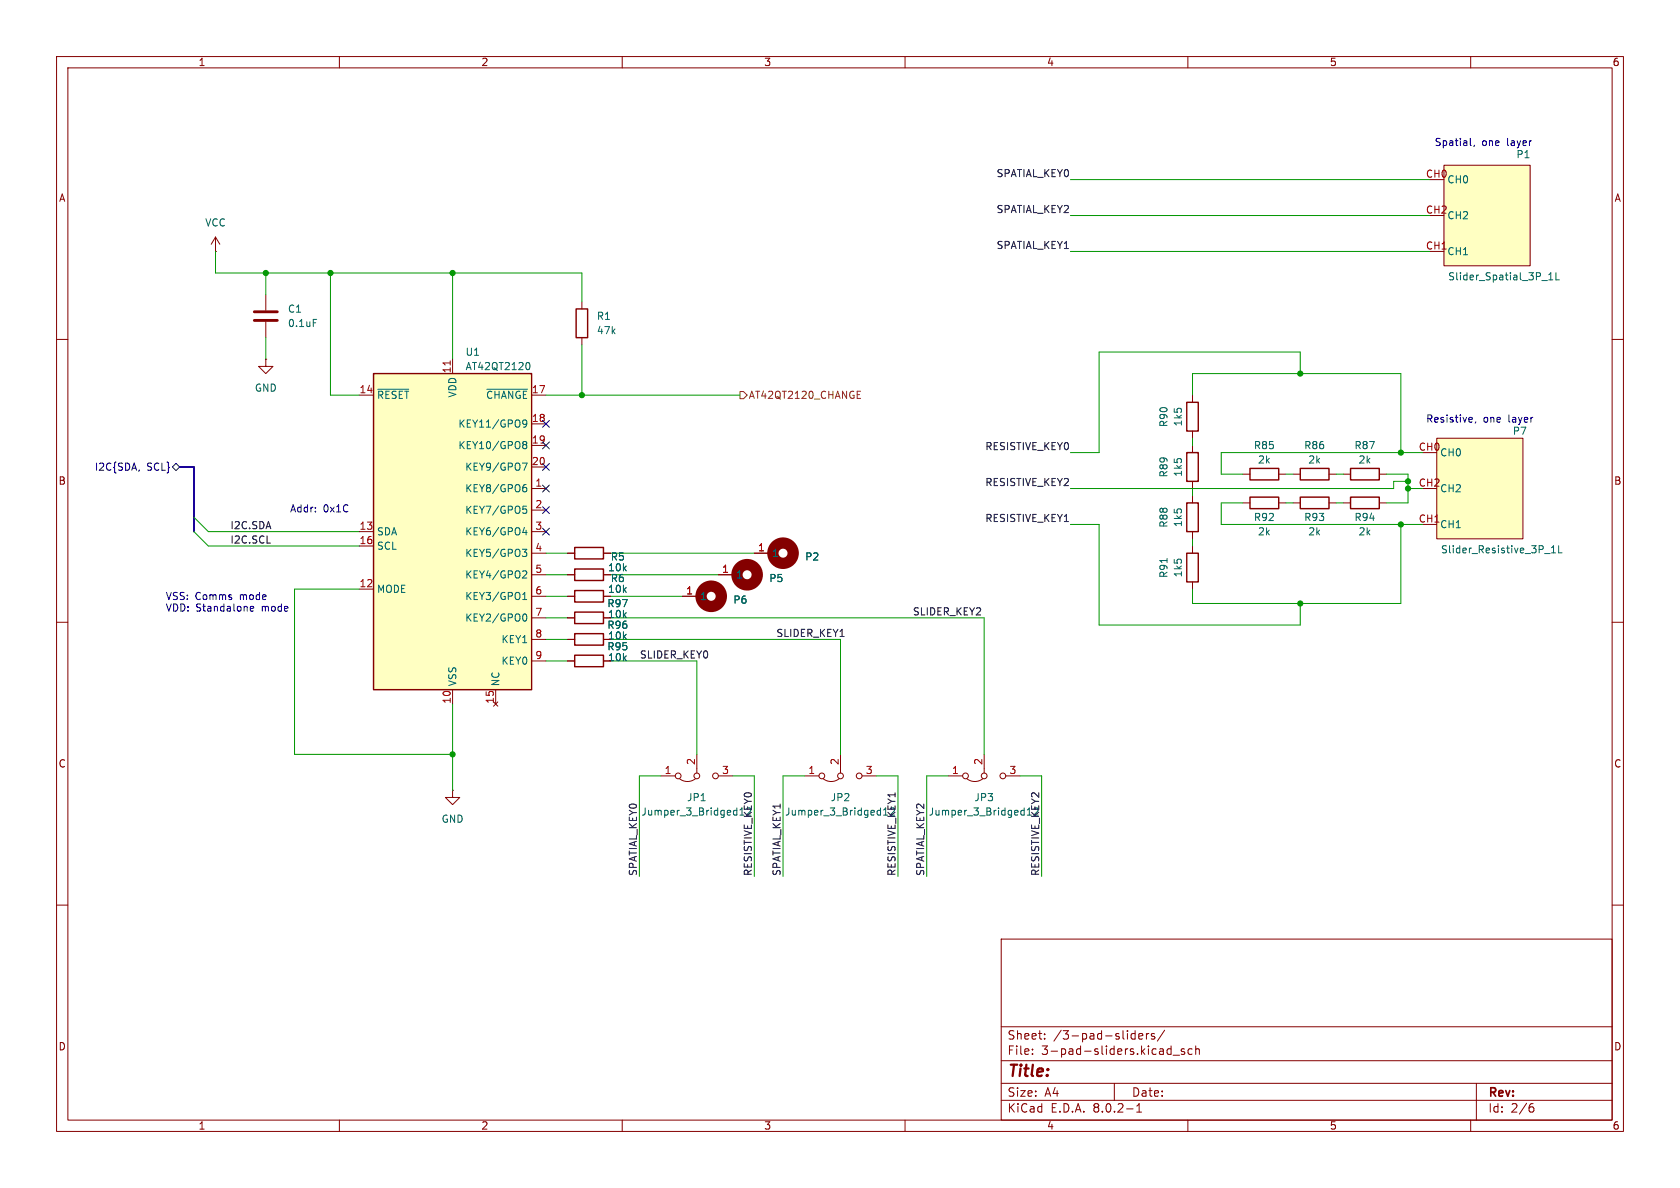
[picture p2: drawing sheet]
<svg xmlns="http://www.w3.org/2000/svg" width="297mm" height="210mm" viewBox="0 0 297 210" stroke-linecap="round" stroke-linejoin="round" font-family="sans-serif">
<g fill="none" stroke="#840000" stroke-width=".18">
<path d="M10 10h277v190h-277zM12 12h273v186h-273zM60 10v2M110 10v2M160 10v2M210 10v2M260 10v2M10 60h2M38.1 44.5h.1M38.1 41.9l-.8 1.3M38.1 41.9v2.6M38.1 41.9l.8 1.3"/>
<path d="M285 60h2M133.3 97.8h2.6M210.8 87.6v1.3M210.8 94v1.3M10 110h2M285 110h2M10 160h2M285 160h2M177 166h108v32h-108zM60 198v2M110 198v2M160 198v2"/>
<path d="M177 194.5h108M177 191.5h108M177 187.5h108M177 181.5h108M182.5 186.3v.1M182.5 185.5v.1M184.7 183.6v.1M184.7 182.8v.1M197 191.5v3M199.2 196h1.1M200.1 183.6h.6M200.1 182.8h.6"/>
<path d="M200.7 182.2v1.5M201 196.6h.8M201 195.5l.4-.4v1.5M201.3 183.2l.7-.1v-.3l-.5-.1-.2 .2 .1 .7h.6M202.7 182.7v1M203.1 182.7l-.3 .1-.1 .2M204.1 182.8l-.4-.1-.2 .2 .1 .2 .5 .2v.3h-.6M205.9 182.1l-1.3 2M206.6 185.4l.4 .1M207 184.9v1.5M207 186.3l-.4 .1M207.4 186.5h1.1"/>
<path d="M209.4 185.5l-.4-.1-.2 .2 .1 .2 .5 .2v.3h-.6M210 198v2M210.7 185.5l-.4-.1-.3 .3v.4l.2 .2h.5M211.4 185.5l.2-.1 .4 .1v.9M211.4 184.9v1.5M260 198v2M261 191.5v6.5M270.6 195.7h.3l.3 .3-.1 .5-.5 .1M271 195.1l-.4 .1"/>
</g>
<circle cx="138.4" cy="97.8" r="1.8" fill="none" stroke="#840000" stroke-width="2"/>
<path d="M209.8 88.9h2v5.1h-2z" fill="none" stroke="#840000" stroke-width=".25"/>
<path d="M254 77.5h15.2v17.8h-15.2z" fill="#ffffc2"/>
<g fill="none" stroke="#840000" stroke-width=".18">
<path d="M102.9 53.3v1.3M102.9 59.7v1.3M47 63.5v1.3h1.3l-1.3 1.2-1.3-1.2h1.3M47 63.5h.1M210.8 69.9v1.2M210.8 76.2v1.3M210.8 78.7v1.3M254 77.5h15.2v17.8h-15.2zM210.8 85.1v1.3M210.8 96.5v1.3M219.7 83.8h1.3M219.7 88.9h1.3"/>
<path d="M226.1 83.8h1.2M226.1 88.9h1.2M228.6 83.8h1.3M228.6 88.9h1.3M234.9 83.8h1.3M234.9 88.9h1.3M237.5 83.8h1.3M237.5 88.9h1.3M243.8 83.8h1.3M243.8 88.9h1.3M100.3 105.4h1.3M100.3 116.8h1.3"/>
<path d="M106.7 105.4h1.2M106.7 116.8h1.2M210.8 102.9v1.2M80 139.7v1.3h1.3l-1.3 1.2-1.3-1.2h1.3M80 139.7h.1M116.8 137.2h2.6M120.1 137.7a2.26 2.26 0 0 0 2.8 0M123.2 133.4v3.3M127 137.2h2.5M167.6 137.2h2.6M170.9 137.7a2.26 2.26 0 0 0 2.8 0M174 133.4v3.3"/>
<path d="M177.8 137.2h2.5"/>
<circle cx="119.9" cy="137.2" r=".51"/>
<circle cx="123.2" cy="137.2" r=".51"/>
<circle cx="126.5" cy="137.2" r=".51"/>
<circle cx="170.7" cy="137.2" r=".51"/>
<circle cx="174" cy="137.2" r=".51"/>
<circle cx="177.3" cy="137.2" r=".51"/>
</g>
<path d="M206.3 98.7v.8M273.1 97.9h.9M274.3 97.7h.7M274.3 96.8l.3-.3v1.2M275.5 96.5v1.2h.7M130.8 144.1h.7M131.2 142.8l-.4 .4M181.6 144.1h.7M182 142.8l-.4 .4" fill="none" stroke="#006464" stroke-width=".18"/>
<path d="M101.9 54.6h2v5.1h-2zM209.8 71.1h2v5.1h-2zM209.8 80h2v5.1h-2zM209.8 97.8h2v5.1h-2zM221 82.8h5.1v2h-5.1zM221 87.9h5.1v2h-5.1zM229.9 82.8h5v2h-5zM229.9 87.9h5v2h-5zM238.8 82.8h5v2h-5zM238.8 87.9h5v2h-5zM101.6 104.4h5.1v2h-5.1zM101.6 115.8h5.1v2.1h-5.1z" fill="none" stroke="#840000" stroke-width=".25"/>
<path d="M66 66h28v55.9h-28z" fill="#ffffc2"/>
<path d="M66 66h28v55.9h-28zM101.6 96.8h5.1v2h-5.1zM101.6 112h5.1v2h-5.1z" fill="none" stroke="#840000" stroke-width=".25"/>
<g fill="none" stroke="#840000" stroke-width=".18">
<path d="M63.5 69.9h2.5M80 63.5v2.5M94 69.9h2.5M94 74.9h2.5M94 78.7h2.5M63.5 94h2.5M63.5 96.5h2.5M94 86.4h2.5M94 94h2.5M94 90.2h2.5M94 82.6h2.5M94 97.8h2.5"/>
<path d="M100.3 97.8h1.3M106.7 97.8h1.2M63.5 104.1h2.5M94 101.6h2.5M94 105.4h2.5M94 109.2h2.5M94 113h2.5M94 116.8h2.5M100.3 113h1.3M106.7 113h1.2M80 121.9v2.6M87.6 121.9v2.6"/>
</g>
<g fill="none" stroke="#006464" stroke-width=".18">
<path d="M66.8 68.8h5.5M86.1 68.8h7.1M92.6 78.6l-.2-.2 .2-.4h.3l.2 .3-.2 .3M92.6 78.6l-.2 .2 .1 .4 .1 .1h.4l.1-.2v-.3l-.2-.2M92.6 78.6h.3M93.1 74.8l-.2 .2h-.4l-.1-.2 .1-.5 .4-.1 .2 .2a.84 .84 0 0 1-.3 1.1h-.3M93.4 64.1a.79 .79 0 0 1 0 1.2M92.3 97.1h.8l-.4 .5 .4 .1v.4l-.2 .3h-.4M92.3 81.9h.9l-.6 1.2M92.5 89.5h.6M92.5 86.2h.4l.2 .2-.1 .5h-.5M92.6 90h.3l.2 .2-.1 .5h-.4"/>
<path d="M92.7 93.2l-.3 .9h.8M93 85.7l-.4 .1M93 93.7v.9M92.4 106h.7M92.4 105.1l.4-.4v1.3M92.6 100.9l.4 .1 .1 .3-.8 .9h.8M92.6 108.6l.1-.1a.68 .68 0 0 1 .4 .7 .68 .68 0 0 1-.4 .6l-.1-.1"/>
</g>
<path d="M79.6 63.8v.7" fill="none" stroke="#a90000" stroke-width=".18"/>
<path d="M255.3 29.2h15.2v17.8h-15.2z" fill="#ffffc2"/>
<g fill="none" stroke="#840000" stroke-width=".18">
<path d="M255.3 29.2h15.2v17.8h-15.2zM47 52.1v2.8M47 56.9v2.8M100.3 97.8h1.3M106.7 97.8h1.2M133.3 97.8h2.6M100.3 101.6h1.3M100.3 109.2h1.3M100.3 105.4h1.3M100.3 116.8h1.3M100.3 113h1.3M106.7 101.6h1.2"/>
<path d="M106.7 109.2h1.2M106.7 105.4h1.2M106.7 116.8h1.2M106.7 113h1.2M120.6 105.4h2.6M127 101.6h2.5M142.2 137.2h2.6M145.5 137.7a2.26 2.26 0 0 0 2.8 0M148.6 133.4v3.3M152.4 137.2h2.5"/>
<circle cx="145.3" cy="137.2" r=".51"/>
<circle cx="148.6" cy="137.2" r=".51"/>
<circle cx="151.9" cy="137.2" r=".51"/>
</g>
<path d="M55.4 56.5h.6M272.6 49.6h1M273.8 49.5h.7M273.8 48.6l.4-.4v1.3M275.1 48.2v1.3h.6M156.2 144.1h.7M156.6 142.8l-.4 .4" fill="none" stroke="#006464" stroke-width=".18"/>
<path d="M101.6 100.6h5.1v2h-5.1zM101.6 108.2h5.1v2h-5.1z" fill="none" stroke="#840000" stroke-width=".25"/>
<path d="M45 56.6h4M45 55.1h4" fill="none" stroke="#840000" stroke-width=".51"/>
<g fill="none" stroke="#840000" stroke-width="2">
<circle cx="125.7" cy="105.4" r="1.8"/>
<circle cx="132.1" cy="101.6" r="1.8"/>
</g>
<g fill="none" stroke="#000084" stroke-width=".18">
<path d="M95.9 74.3l1.2 1.2M95.9 78.1l1.2 1.2M97.1 74.3l-1.2 1.2M97.1 78.1l-1.2 1.2M24.6 83.1v.2M30.5 82.6l.6-.7 .6 .7-.6 .6zM95.9 93.4l1.2 1.2M95.9 89.6l1.2 1.2M95.9 81.9l1.2 1.3M95.9 85.8l1.2 1.2M97.1 93.4l-1.2 1.2M97.1 89.6l-1.2 1.2"/>
<path d="M97.1 81.9l-1.2 1.3M97.1 85.8l-1.2 1.2"/>
</g>
<path d="M130.8 69.2h.6l.7 .7-.7 .6h-.6zM151.5 69.8h.5M151.5 70.4h.6M151.5 69.2h.6" fill="none" stroke="#725600" stroke-width=".18"/>
<path d="M259.9 24.5v1l.2 .2M260.7 25.7l-.2 .2M260.1 73.8l.2 .3-.6 .1M260.2 74.6h-.1M260.9 74.6l-.1 .2M44.2 107.6l.7-.1-.1-.3h-.4l-.2 .2 .1 .6h.5" fill="none" stroke="#0000c2" stroke-width=".18"/>
<path d="M31.7 82.6h2.6v11.4" fill="none" stroke="#000084" stroke-width=".3"/>
<g fill="none" stroke="#009600" stroke-width=".18">
<path d="M189.2 38.1h63.5M189.2 31.8h63.5M38.1 44.5v3.8h64.8v5M47 48.3v3.8M47 59.7v3.8M58.4 48.3v21.6h5.1M80 48.3v15.2M189.2 44.5h63.5M96.5 69.9h34.3M102.9 61v8.9M210.8 69.9v-3.9h36.8v14M210.8 77.5v1.2"/>
<path d="M229.9 66v-3.8h-35.6v17.8h-5.1M34.3 91.4l2.5 2.6h26.7M34.3 94l2.5 2.5h26.7M96.5 97.8h3.8M107.9 97.8h25.4M189.2 92.7h5.1v17.8h35.6v-3.8M210.8 86.4v1.2M210.8 95.3v1.2M219.7 88.9h-3.8v3.8h35.6M227.3 83.8h1.3M227.3 88.9h1.3M236.2 83.8h1.3"/>
<path d="M236.2 88.9h1.3M245.1 83.8h3.8v5.1h-3.8M247.6 92.7v14h-36.8v-2.6M248.9 85.1h-2.5v1.3h-57.2M248.9 86.4h2.6M251.5 80h-35.6v3.8h3.8M63.5 104.1h-11.4v29.3h27.9M96.5 109.2h3.8M96.5 101.6h3.8M96.5 105.4h3.8M96.5 113h3.8M96.5 116.8h3.8"/>
<path d="M107.9 109.2h66.1v24.2M107.9 101.6h19.1M107.9 105.4h12.7M107.9 113h40.7v20.4M107.9 116.8h15.3v16.6M80 124.5v15.2M116.8 137.2h-3.8v17.7M129.5 137.2h3.8v17.7M142.2 137.2h-3.8v17.7M154.9 137.2h3.8v17.7M167.6 137.2h-3.8v17.7M180.3 137.2h3.8v17.7"/>
</g>
<g fill="#009600" stroke="#009600" stroke-width=".18">
<circle cx="247.6" cy="92.7" r=".46"/>
<circle cx="229.9" cy="66" r=".46"/>
<circle cx="247.6" cy="80" r=".46"/>
<circle cx="248.9" cy="85.1" r=".46"/>
<circle cx="248.9" cy="86.4" r=".46"/>
<circle cx="229.9" cy="106.7" r=".46"/>
<circle cx="58.4" cy="48.3" r=".46"/>
<circle cx="80" cy="48.3" r=".46"/>
<circle cx="47" cy="48.3" r=".46"/>
<circle cx="102.9" cy="69.9" r=".46"/>
<circle cx="80" cy="133.4" r=".46"/>
</g>
<text font-size="2.8" fill="#840000" x="178" y="190.9">Title:</text>
<g font-size="2.1" fill="#840000">
<text x="178" y="184">Sheet:</text>
<text x="186.2" y="184">/3-pad-sliders/</text>
<text x="178" y="186.7">File:</text>
<text x="184.1" y="186.7">3-pad-sliders.kicad_sch</text>
<text x="178" y="196.9">KiCad</text>
<text x="178" y="194.1">Size:</text>
<text x="184.7" y="194.1">A4</text>
<text x="185.7" y="196.9">E.D.A.</text>
<text x="193.3" y="196.9">8.0.2-1</text>
<text x="200" y="194.1">Date:</text>
<text x="263" y="194.3">Rev:</text>
<text x="263" y="196.9">Id:</text>
<text x="267.1" y="196.9">2/6</text>
</g>
<g font-size="1.8" fill="#840000">
<text x="35" y="11.9">1</text>
<text x="85" y="11.9">2</text>
<text x="135" y="11.9">3</text>
<text x="185" y="11.9">4</text>
<text x="235" y="11.9">5</text>
<text x="285" y="11.9">6</text>
<text x="10.3" y="35.9">A</text>
<text x="285.3" y="35.9">A</text>
<text x="10.3" y="85.9">B</text>
<text x="285.3" y="85.9">B</text>
<text x="10.3" y="135.9">C</text>
<text x="285.3" y="135.9">C</text>
<text x="10.3" y="185.9">D</text>
<text x="285.3" y="185.9">D</text>
<text x="35" y="199.9">1</text>
<text x="85" y="199.9">2</text>
<text x="135" y="199.9">3</text>
<text x="185" y="199.9">4</text>
<text x="235" y="199.9">5</text>
<text x="285" y="199.9">6</text>
</g>
<g font-size="1.8" fill="#0000c2">
<text x="253.5" y="26">Spatial,</text>
<text x="262" y="26">one</text>
<text x="266.5" y="26">layer</text>
<text x="252" y="74.9">Resistive,</text>
<text x="262.2" y="74.9">one</text>
<text x="266.8" y="74.9">layer</text>
<text x="51.2" y="90.8">Addr:</text>
<text x="57.1" y="90.8">0x1C</text>
<text x="29.2" y="106.3">VSS:</text>
<text x="34.5" y="106.3">Comms</text>
<text x="42.5" y="106.3">mode</text>
<text x="29.2" y="108.3">VDD: Standalone</text>
<text x="46.4" y="108.3">mode</text>
</g>
<g font-size="1.8" fill="#006464">
<text x="268" y="28.2">P1</text>
<text x="255.8" y="32.6">CH0</text>
<text x="36.2" y="40.2">VCC</text>
<text x="255.8" y="39">CH2</text>
<text x="255.8" y="45.3">CH1</text>
<text x="255.9" y="49.8">Slider_Spatial_3P_1L</text>
<text x="50.8" y="55.5">C1</text>
<text x="50.8" y="58">0.1uF</text>
<text x="105.4" y="56.7">R1</text>
<text x="105.4" y="59.3">47k</text>
<text x="82.2" y="63.1">U1</text>
<text x="82.2" y="65.6">AT42QT2120</text>
<text x="45" y="69.4">GND</text>
<text x="66.5" y="70.7">~{RESET}</text>
<text x="80.9" y="70.4" transform="rotate(-90 80.9 70.4)">VDD</text>
<text x="85.8" y="70.7">~{CHANGE}</text>
<text x="80.9" y="75.8">KEY11/GPO9</text>
<text x="206.6" y="75.6" transform="rotate(-90 206.6 75.6)">R90</text>
<text x="209.1" y="75.5" transform="rotate(-90 209.1 75.5)">1k5</text>
<text x="267.3" y="77.1">P7</text>
<text x="80.9" y="79.6">KEY10/GPO8</text>
<text x="82.1" y="83.4">KEY9/GPO7</text>
<text x="221.6" y="79.6">R85</text>
<text x="222.3" y="82.1">2k</text>
<text x="230.5" y="79.6">R86</text>
<text x="231.2" y="82.1">2k</text>
<text x="239.4" y="79.6">R87</text>
<text x="240.1" y="82.1">2k</text>
<text x="82.1" y="87.2">KEY8/GPO6</text>
<text x="206.6" y="84.5" transform="rotate(-90 206.6 84.5)">R89</text>
<text x="209.1" y="84.4" transform="rotate(-90 209.1 84.4)">1k5</text>
<text x="254.5" y="87.2">CH2</text>
<text x="66.5" y="94.8">SDA</text>
<text x="82.1" y="91">KEY7/GPO5</text>
<text x="82.1" y="94.8">KEY6/GPO4</text>
<text x="206.6" y="93.4" transform="rotate(-90 206.6 93.4)">R88</text>
<text x="209.1" y="93.3" transform="rotate(-90 209.1 93.3)">1k5</text>
<text x="221.6" y="92.3">R92</text>
<text x="222.3" y="94.8">2k</text>
<text x="230.5" y="92.3">R93</text>
<text x="231.2" y="94.8">2k</text>
<text x="239.4" y="92.3">R94</text>
<text x="240.1" y="94.8">2k</text>
<text x="254.5" y="93.6">CH1</text>
<text x="66.5" y="97.4">SCL</text>
<text x="82.1" y="98.7">KEY5/GPO3</text>
<text x="107.4" y="101.2">10k</text>
<text x="107.9" y="99.3">R5</text>
<text x="136.4" y="98.7">1</text>
<text x="142.2" y="99.3">P2</text>
<text x="254.6" y="98">Slider_Resistive_3P_1L</text>
<text x="66.5" y="105">MODE</text>
<text x="82.1" y="102.5">KEY4/GPO2</text>
<text x="82.1" y="106.3">KEY3/GPO1</text>
<text x="107.3" y="107.5">R97</text>
<text x="107.4" y="105">10k</text>
<text x="107.9" y="103.1">R6</text>
<text x="123.7" y="106.3">1</text>
<text x="129.5" y="106.9">P6</text>
<text x="130" y="102.5">1</text>
<text x="135.9" y="103.1">P5</text>
<text x="206.6" y="102.3" transform="rotate(-90 206.6 102.3)">R91</text>
<text x="209.1" y="102.2" transform="rotate(-90 209.1 102.2)">1k5</text>
<text x="82.1" y="110.1">KEY2/GPO0</text>
<text x="88.6" y="113.9">KEY1</text>
<text x="107.3" y="111.4">R96</text>
<text x="107.4" y="113.3">10k</text>
<text x="107.4" y="109.4">10k</text>
<text x="88.6" y="117.7">KEY0</text>
<text x="107.3" y="115.2">R95</text>
<text x="107.4" y="117.1">10k</text>
<text x="80.9" y="121.4" transform="rotate(-90 80.9 121.4)">VSS</text>
<text x="88.5" y="121.4" transform="rotate(-90 88.5 121.4)">NC</text>
<text x="121.4" y="141.8">JP1</text>
<text x="146.8" y="141.8">JP2</text>
<text x="172.2" y="141.8">JP3</text>
<text x="78" y="145.6">GND</text>
<text x="113.3" y="144.4">Jumper_3_Bridged12</text>
<text x="138.7" y="144.4">Jumper_3_Bridged12</text>
<text x="164.1" y="144.4">Jumper_3_Bridged12</text>
</g>
<g font-size="1.8" fill="#0f0f0f">
<text x="176.1" y="31.4">SPATIAL_KEY0</text>
<text x="176.1" y="37.8">SPATIAL_KEY2</text>
<text x="176.1" y="44.1">SPATIAL_KEY1</text>
<text x="174.1" y="79.7">RESISTIVE_KEY0</text>
<text x="174.1" y="86">RESISTIVE_KEY2</text>
<text x="40.6" y="93.6">I2C.SDA</text>
<text x="174.1" y="92.4">RESISTIVE_KEY1</text>
<text x="40.6" y="96.2">I2C.SCL</text>
<text x="137.2" y="112.7">SLIDER_KEY1</text>
<text x="161.3" y="108.9">SLIDER_KEY2</text>
<text x="113" y="116.5">SLIDER_KEY0</text>
<text x="112.7" y="154.9" transform="rotate(-90 112.7 154.9)">SPATIAL_KEY0</text>
<text x="133" y="154.9" transform="rotate(-90 133 154.9)">RESISTIVE_KEY0</text>
<text x="138.1" y="154.9" transform="rotate(-90 138.1 154.9)">SPATIAL_KEY1</text>
<text x="158.4" y="154.9" transform="rotate(-90 158.4 154.9)">RESISTIVE_KEY1</text>
<text x="163.5" y="154.9" transform="rotate(-90 163.5 154.9)">SPATIAL_KEY2</text>
<text x="183.8" y="154.9" transform="rotate(-90 183.8 154.9)">RESISTIVE_KEY2</text>
</g>
<g font-size="1.8" fill="#a90000">
<text x="252" y="31.5">CH0</text>
<text x="252" y="37.8">CH2</text>
<text x="252" y="44.2">CH1</text>
<text x="63.5" y="69.6">14</text>
<text x="79.8" y="66.1" transform="rotate(-90 79.8 66.1)">11</text>
<text x="93.9" y="69.6">17</text>
<text x="93.9" y="74.7">18</text>
<text x="93.9" y="78.5">19</text>
<text x="93.9" y="82.3">20</text>
<text x="250.7" y="79.8">CH0</text>
<text x="254.5" y="80.9">CH0</text>
<text x="94.5" y="86.1">1</text>
<text x="94.5" y="89.9">2</text>
<text x="250.7" y="86.1">CH2</text>
<text x="63.5" y="93.7">13</text>
<text x="94.5" y="93.7">3</text>
<text x="250.7" y="92.5">CH1</text>
<text x="63.5" y="96.3">16</text>
<text x="94.5" y="97.5">4</text>
<text x="94.5" y="101.3">5</text>
<text x="127.6" y="101.3">1</text>
<text x="133.9" y="97.5">1</text>
<text x="63.5" y="103.9">12</text>
<text x="94.5" y="105.2">6</text>
<text x="121.2" y="105.2">1</text>
<text x="94.5" y="109">7</text>
<text x="94.5" y="112.8">8</text>
<text x="94.5" y="116.6">9</text>
<text x="79.8" y="124.5" transform="rotate(-90 79.8 124.5)">10</text>
<text x="87.4" y="124.5" transform="rotate(-90 87.4 124.5)">15</text>
<text x="117.4" y="136.9">1</text>
<text x="122.9" y="135.3" transform="rotate(-90 122.9 135.3)">2</text>
<text x="127.6" y="136.9">3</text>
<text x="142.8" y="136.9">1</text>
<text x="148.3" y="135.3" transform="rotate(-90 148.3 135.3)">2</text>
<text x="153" y="136.9">3</text>
<text x="168.2" y="136.9">1</text>
<text x="173.7" y="135.3" transform="rotate(-90 173.7 135.3)">2</text>
<text x="178.4" y="136.9">3</text>
</g>
<text font-size="1.8" fill="#725600" x="132.3" y="70.7">AT42QT2120_CHANGE</text>
<g font-size="1.8" fill="#000084">
<text x="16.7" y="83.4">I2C{SDA,</text>
<text x="25.9" y="83.4">SCL}</text>
</g>
</svg>
